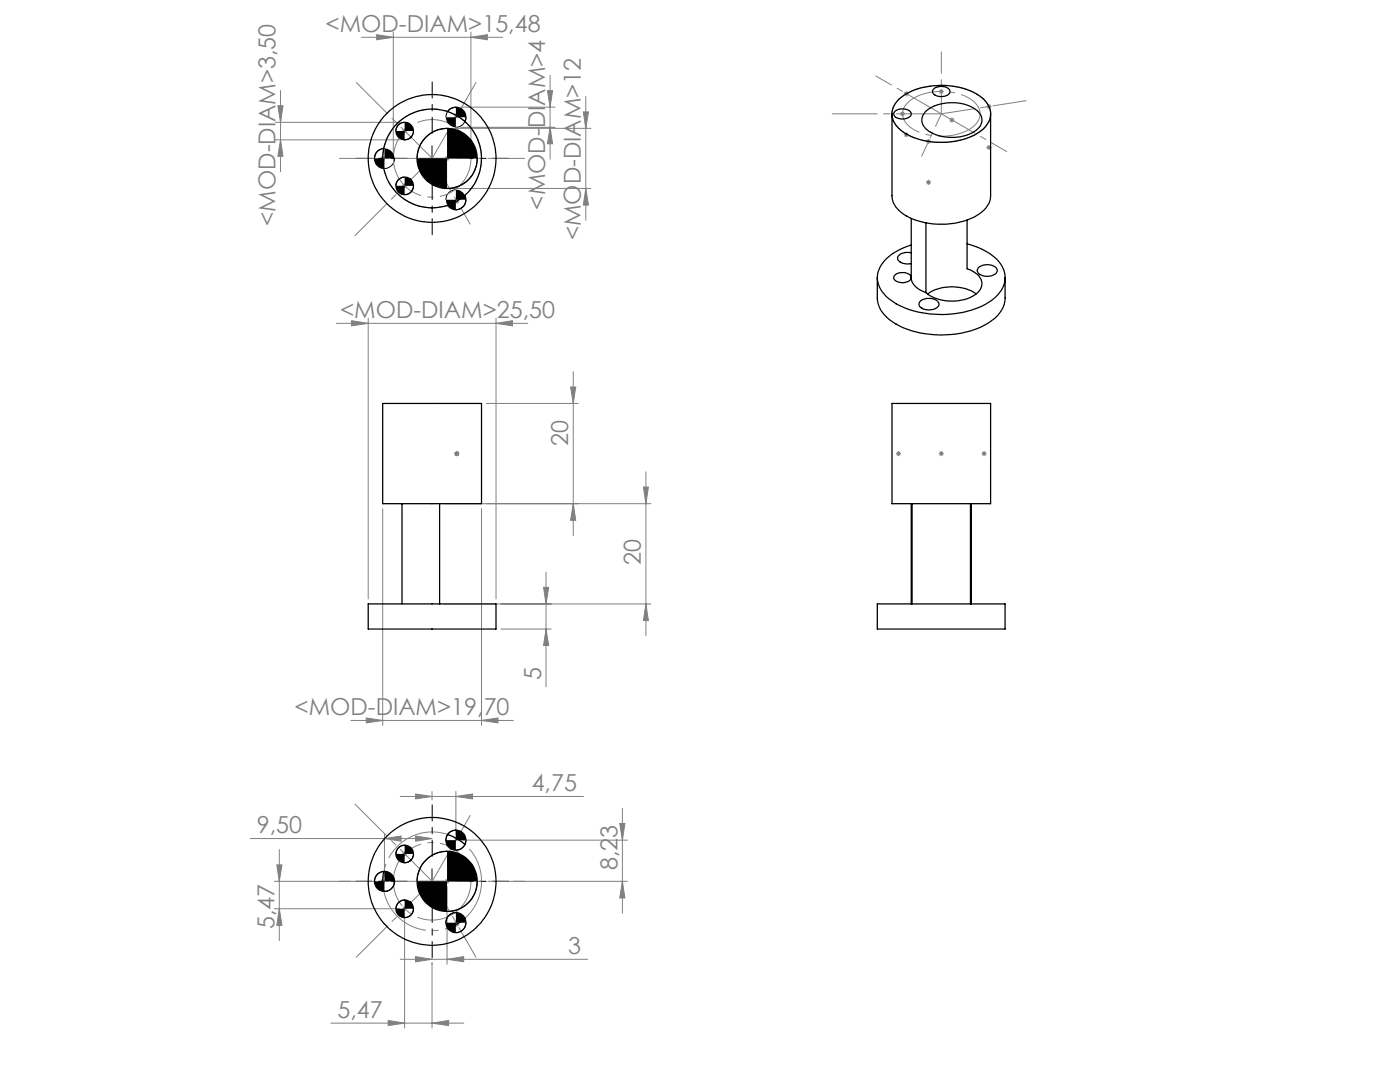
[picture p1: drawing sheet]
<svg xmlns="http://www.w3.org/2000/svg" width="279mm" height="216mm" viewBox="0 0 279 216" stroke-linecap="round" stroke-linejoin="round" font-family="sans-serif">
<g fill="none" stroke="#808080" stroke-width=".2">
<path d="M56 18.1v16.2M72.1 7.4h28.2M75.2 6.9l3.3 .5-3.3 .5zM78.5 6.4v24.2M94 7.4l3.3-.5v1zM94 6.4v24.2M109.3 18.1h1l-.5 3.3zM109.8 15v16.7M116.9 19.3v24.7M180.4 18.7h1M180.5 18.3l.7 .8M180.9 18.2v1"/>
<path d="M181.2 18.3l-.7 .8M187.4 18.3h.9M187.5 17.9l.7 .7M187.9 17.8v1M188.2 17.9l-.7 .7M55 24.4h24.8M55 27.9h24.8M55.5 21.1h1l-.5 3.3zM56 27.9l.5 3.3h-1zM75.9 31.6h1M76 31.3l.7 .7M76.4 31.1v1"/>
<path d="M76.7 31.3l-.7 .7M80.3 26.1h.9M80.3 37.1h.9M80.4 25.8l.7 .7M80.4 36.7l.7 .7M80.8 25.6v1M80.8 36.6v1M81.1 25.8l-.7 .7M81.1 36.7l-.7 .7M88.7 31.6h1M88.9 31.3l.7 .7M89.2 31.1v1"/>
<path d="M89.6 31.3l-.7 .7M90.2 25.6h27.7M90.2 37.6h27.7M90.7 23.1h1M90.8 22.7l.7 .8M90.8 39.8l.7 .7M91.2 22.6v1M91.2 39.7v.9M91.5 22.7l-.7 .8M91.5 39.8l-.7 .7M92 21.4h18.8M92 25.4h18.8"/>
<path d="M109.8 25.4l.5 3.3h-1zM116.4 22.3h1l-.5 3.3zM116.9 37.6l.5 3.3h-1zM179.6 22.7h1M179.7 22.4l.7 .7M180.1 22.2v1M180.4 26.9h1M180.4 22.4l-.7 .7M180.5 26.5l.7 .7M180.9 26.4v1M181.2 26.5l-.7 .7M184.8 28.2h1"/>
<path d="M184.8 36.4h1M185 27.9l.7 .7M185 36l.7 .8M185.3 27.7v1M185.3 35.9v1M185.7 27.9l-.7 .7M185.7 36l-.7 .8M189.5 24h1M189.6 23.6l.7 .7M190 23.5v.9M190.3 23.6l-.7 .7M196.8 21.3h1.1"/>
<path d="M196.8 29.4h1.1M197 20.9l.7 .7M197 29.1l.7 .7M197.4 20.7v1.1M197.4 28.9v1M197.7 20.9l-.7 .7M197.7 29.1l-.7 .7M90.7 40.1h1M67.1 64.5h38.2M70.2 64l3.3 .5-3.3 .5zM73.5 63.5v56M99 64.5l3.3-.5v1z"/>
<path d="M99 63.5v56M113.9 77.2h1l-.5 3.3zM114.4 74.2v32.7M90.7 90.5h1M90.8 90.2l.7 .7M91.2 90v1M91.5 90.2l-.7 .7M97.1 80.5h18.3M128.4 97.2h1l-.5 3.3zM128.9 94.2v32.7M178.8 90.5h1M179 90.2l.7 .7"/>
<path d="M179.3 90v1M179.7 90.2l-.7 .7M187.4 90.5h.9M187.5 90.2l.7 .7M187.9 90v1M188.2 90.2l-.7 .7M195.9 90.5h1M196 90.2l.7 .7M196.4 90v1M196.7 90.2l-.7 .7M76.4 101.5v43.2M88.7 100.5h41.2"/>
<path d="M96.1 101.5v43.2M108.5 117.2h1l-.5 3.3zM109 114.2v22.8M114.4 100.5l.5 3.3h-1zM88.7 120.5h41.2M100 125.5h10M109 125.5l.5 3.3h-1zM128.9 120.5l.5 3.3h-1zM70 143.8h32.4M73.1 143.3l3.3 .5-3.3 .5zM79.9 158.9h36.6M82.9 158.4l3.3 .5-3.3 .5z"/>
<path d="M86.2 157.9v1.7M91 158.9l3.3-.5v1zM91 157.9v8.8M96.1 143.8l3.3-.5v1zM49.9 167.3h36.3M54.8 175.9h15.2M55.2 172.6h1.1l-.6 3.3zM55.7 169.5v18.2M75.9 175.9h1M76 175.5l.7 .7M76.4 175.4v1M76.7 175.5l-.7 .7"/>
<path d="M76.7 167.3l3.3-.5v1.1zM76.7 166.3v8.6M80.3 170.4h.9M80.4 170l.7 .7M80.8 169.9v1M81.1 170l-.7 .7M82.9 166.8l3.3 .5-3.3 .6zM88.7 175.9h1M88.9 175.5l.7 .7M89.2 175.4v1M89.2 176.9v15.5M89.6 175.5l-.7 .7"/>
<path d="M90.7 167.4h1M90.8 167l.7 .7M91.2 166.8v1.1M91.5 167l-.7 .7M92 167.6h33.2M102.5 175.9h22.7M123.7 164.3h1l-.5 3.3zM124.2 175.9l.5 3.3h-1zM124.2 161.3v20.9M54.8 181.3h25M55.7 181.3l.6 3.3h-1.1zM79.9 191.4h37.4"/>
<path d="M80.3 181.3h.9M80.4 181l.7 .7M80.8 180.8v1.1M80.8 182.4v22.7M81.1 181l-.7 .7M82.9 190.9l3.3 .5-3.3 .5zM86.2 192.1v13M89.2 191.4l3.3-.5v1zM90.7 184.4h1M90.8 184l.7 .7M91.2 183.9v1M91.5 184l-.7 .7"/>
<path d="M66 204.2h26.6M77.5 203.6l3.3 .6-3.3 .4zM86.2 204.2l3.3-.6v1z"/>
</g>
<g fill="none" stroke="#000" stroke-width=".2">
<path d="M76.7 29.6a1.98 1.98 0 0 0-2 2M78.7 31.6a2.04 2.04 0 0 1-2 2M80.8 35.3a1.69 1.69 0 0 0-1.8 1.8M80.8 24.4a1.69 1.69 0 0 0-1.8 1.7M82.5 37.1a1.75 1.75 0 0 1-1.7 1.7M82.5 26.1a1.81 1.81 0 0 1-1.7 1.8M83.7 31.6h5M86.2 29.1v5M89.2 25.6a6.1 6.1 0 0 0-6 6M91 21.4a2.04 2.04 0 0 0-2 2M91 37.9a1.98 1.98 0 0 0-2 2M93 23.4a2.04 2.04 0 0 1-2 2"/>
<path d="M93 39.9a2.04 2.04 0 0 1-2 1.9M95.2 31.6a6 6 0 0 1-6 6M76.7 173.9a1.98 1.98 0 0 0-2 2M78.7 175.9a2.04 2.04 0 0 1-2 2M80.8 179.6a1.69 1.69 0 0 0-1.8 1.7M80.8 168.7a1.69 1.69 0 0 0-1.8 1.7M82.5 170.4a1.81 1.81 0 0 1-1.7 1.8M83.7 175.9h5M86.2 173.4v5M89.2 169.9a6.1 6.1 0 0 0-6 6M91 165.6a2.04 2.04 0 0 0-2 2M93 167.6a2.04 2.04 0 0 1-2 2.1"/>
<path d="M95.2 175.9a6 6 0 0 1-6 6M82.5 181.3a1.75 1.75 0 0 1-1.7 1.8M91 182.1a1.98 1.98 0 0 0-2 2M93 184.1a2.04 2.04 0 0 1-2 2"/>
</g>
<path d="M95.7 28.7a9.8 9.8 0 0 0-16.4-4 9.8 9.8 0 0 0 4.2 16.3 9.8 9.8 0 0 0 12.4-11.4l-.2-.9M95.7 178.7a9.8 9.8 0 0 1-16.4 4.1 9.8 9.8 0 0 1 4.2-16.4 9.8 9.8 0 0 1 12.4 11.5l-.2 .8" fill="none" stroke="#808080" stroke-width=".2" stroke-dasharray="15.2 1.3 1.3 1.3" stroke-dashoffset="5.3" stroke-linecap="butt"/>
<path d="M93.7 29.3a7.7 7.7 0 0 0-13-3.1 7.7 7.7 0 0 0 3.6 12.9 7.7 7.7 0 0 0 9.5-9.4l-.1-.4M93.7 178.1a7.7 7.7 0 0 1-13 3.1 7.7 7.7 0 0 1 3.6-12.8 7.7 7.7 0 0 1 9.5 9.3l-.1 .4" fill="none" stroke="#808080" stroke-width=".2" stroke-dasharray="15.2 1.3 1.3 1.3" stroke-dashoffset="2.4" stroke-linecap="butt"/>
<path d="M196.6 25.4a3.8 3.8 0 0 0-.8-6.1 14.8 14.8 0 0 0-15.8 0 4 4 0 0 0 .1 6.9 14.8 14.8 0 0 0 15.8-.2l.7-.6" fill="none" stroke="#808080" stroke-width=".2" stroke-dasharray="15.2 1.3 1.3 1.3" stroke-dashoffset="1.8" stroke-linecap="butt"/>
<path d="M194.7 24.8a3.1 3.1 0 0 0-.8-4.9 11.6 11.6 0 0 0-12.3 .2 3.1 3.1 0 0 0 .2 5.4 11.5 11.5 0 0 0 12.5-.3l.4-.4" fill="none" stroke="#808080" stroke-width=".2" stroke-dasharray="15.2 1.3 1.3 1.3" stroke-dashoffset="7.1" stroke-linecap="butt"/>
<path d="M81.3 31.6h-10.3M86.3 26.6v-10.2M86.3 36.6v10.3M91.3 31.6h10.2M81.3 175.9h-10.3M86.3 170.9v-10.3M91.3 175.9h10.2M86.3 180.9v10.2" fill="none" stroke="#000" stroke-width=".2" stroke-dasharray="15.2 1.3 1.3 1.3" stroke-dashoffset="12"/>
<path d="M86.3 31.6h18.4M86.3 31.6h-18.6M86.3 175.9h18.4M86.3 175.9h-18.6" fill="none" stroke="#808080" stroke-width=".2" stroke-dasharray="15.2 1.3 1.3 1.3" stroke-dashoffset="7.9"/>
<path d="M86.3 31.6l8.7-15.1M86.3 175.9l8.7 15.1" fill="none" stroke="#808080" stroke-width=".2" stroke-dasharray="15.2 1.3 1.3 1.3" stroke-dashoffset="8.4"/>
<path d="M86.3 31.6l7.5 13.1M187.9 22.7l-13.1-7.5M86.3 175.9l7.5-13.2" fill="none" stroke="#808080" stroke-width=".2" stroke-dasharray="15.2 1.3 1.3 1.3" stroke-dashoffset="7.6"/>
<path d="M86.3 31.6l-15.2-15.1M86.3 175.9l-15.2 15.1" fill="none" stroke="#808080" stroke-width=".2" stroke-dasharray="15.2 1.3 1.3 1.3" stroke-dashoffset="6.4"/>
<path d="M86.3 31.6l-15.4 15.4M187.9 22.7h-21.8M86.3 175.9l-15.4-15.4" fill="none" stroke="#808080" stroke-width=".2" stroke-dasharray="15.2 1.3 1.3 1.3" stroke-dashoffset="6.3"/>
<path d="M187.9 22.7l13 7.5" fill="none" stroke="#808080" stroke-width=".2" stroke-dasharray="15.2 1.3 1.3 1.3" stroke-dashoffset="7.5"/>
<path d="M187.9 22.7l16.9-2.6" fill="none" stroke="#808080" stroke-width=".2" stroke-dasharray="15.2 1.3 1.3 1.3" stroke-dashoffset="8.6"/>
<path d="M187.9 22.7l-4 8.5" fill="none" stroke="#808080" stroke-width=".2" stroke-dasharray="15.2 1.3 1.3 1.3" stroke-dashoffset="12.5"/>
<path d="M187.9 22.7v-12.3" fill="none" stroke="#808080" stroke-width=".2" stroke-dasharray="15.2 1.3 1.3 1.3" stroke-dashoffset="11"/>
<g fill="#808080">
<path d="M99 64.5l3.3-.5v1zM70.2 64l3.3 .5-3.3 .5zM96.1 143.8l3.3-.5v1zM73.1 143.3l3.3 .5-3.3 .5zM91 158.9l3.3-.5v1zM82.9 158.4l3.3 .5-3.3 .5zM89.2 191.4l3.3-.5v1zM82.9 190.9l3.3 .5-3.3 .5z"/>
<path d="M75.2 6.9l3.3 .5-3.3 .5zM94 7.4l3.3-.5v1zM76.7 167.3l3.3-.5v1.1zM82.9 166.8l3.3 .5-3.3 .6zM77.5 203.6l3.3 .6-3.3 .4zM86.2 204.2l3.3-.6v1z"/>
<path d="M114.4 100.5l.5 3.3h-1zM113.9 77.2h1l-.5 3.3zM128.9 120.5l.5 3.3h-1zM128.4 97.2h1l-.5 3.3zM109 125.5l.5 3.3h-1zM108.5 117.2h1l-.5 3.3zM55.7 181.3l.6 3.3h-1.1zM55.2 172.6h1.1l-.6 3.3z"/>
<path d="M116.4 22.3h1l-.5 3.3zM116.9 37.6l.5 3.3h-1zM109.3 18.1h1l-.5 3.3zM109.8 25.4l.5 3.3h-1zM55.5 21.1h1l-.5 3.3zM56 27.9l.5 3.3h-1zM123.7 164.3h1l-.5 3.3zM124.2 175.9l.5 3.3h-1z"/>
</g>
<g fill="#000">
<path d="M89 23.4a2.04 2.04 0 0 0 2 2v-2zM91 21.4v2h2a2.04 2.04 0 0 0-2-2zM89 39.9a2.04 2.04 0 0 0 2 1.9v-1.9zM91 37.9v2h2a2.04 2.04 0 0 0-2-2zM74.7 31.6a2.04 2.04 0 0 0 2 2v-2zM76.7 29.6v2h2a1.98 1.98 0 0 0-2-2zM83.2 31.6a6 6 0 0 0 6 6v-6zM89.2 25.6v6h6a6.1 6.1 0 0 0-6-6zM79 37.1a1.69 1.69 0 0 0 1.8 1.7v-1.7zM80.8 35.3v1.8h1.7a1.75 1.75 0 0 0-1.7-1.8zM79 26.1a1.75 1.75 0 0 0 1.8 1.8v-1.8zM80.8 24.4v1.7h1.7a1.75 1.75 0 0 0-1.7-1.7z"/>
<path d="M89 184.1a2.04 2.04 0 0 0 2 2v-2zM91 182.1v2h2a2.04 2.04 0 0 0-2-2zM89 167.6a2.04 2.04 0 0 0 2 2.1v-2.1zM91 165.6v2h2a2.04 2.04 0 0 0-2-2zM74.7 175.9a2.04 2.04 0 0 0 2 2v-2zM76.7 173.9v2h2a1.98 1.98 0 0 0-2-2zM83.2 175.9a6 6 0 0 0 6 6v-6zM89.2 169.9v6h6a6.1 6.1 0 0 0-6-6zM79 181.3a1.69 1.69 0 0 0 1.8 1.8v-1.8zM80.8 179.6v1.7h1.7a1.75 1.75 0 0 0-1.7-1.7zM79 170.4a1.75 1.75 0 0 0 1.8 1.8v-1.8zM80.8 168.7v1.7h1.7a1.75 1.75 0 0 0-1.7-1.7z"/>
</g>
<g fill="none" stroke="#000" stroke-width=".25">
<path d="M179.4 19.8a13.9 13.9 0 0 1 11.5-2.5 8.7 8.7 0 0 1 6.5 4 3.9 3.9 0 0 1-1.7 4.8 14.6 14.6 0 0 1-11.7 1.9 8 8 0 0 1-5.8-4 3.9 3.9 0 0 1 1.2-4.2zM186.3 17.8a2.33 2.33 0 0 1 3.2 .2 1.31 1.31 0 0 1-1.7 1.3 1.4 1.4 0 0 1-1.7-1.2zM76.6 29.6a2 2 0 0 0-1.9 2 2 2 0 0 0 1.9 2M81.9 35.7l.2 .3M82.1 27.3l-.2 .2M89.3 22.3a2 2 0 0 1 2.7-.7 2 2 0 0 1 .8 2.7M92.8 39a2 2 0 0 1-.8 2.6 2 2 0 0 1-2.7-.6M178 22.7v16.4a5 5 0 0 0 3.3 4.2 15.4 15.4 0 0 0 14-.5 4.6 4.6 0 0 0 2.4-3.7v-16.4M178.6 22.2a2.48 2.48 0 0 1 3.2 .3 1.35 1.35 0 0 1-1.7 1.2 1.41 1.41 0 0 1-1.7-1.1zM184.7 22.2a8.7 8.7 0 0 1 10.5 .1 2.32 2.32 0 0 1-.4 3.7 8.9 8.9 0 0 1-10-.2 2.31 2.31 0 0 1-.1-3.6zM175.1 55.4v4.1a6.2 6.2 0 0 0 3.7 5.2 19.6 19.6 0 0 0 18.4-.2 6.1 6.1 0 0 0 3.4-5v-4.1M181.9 55.5a3.7 3.7 0 0 0 2.9 2.9"/>
<path d="M181.9 43.6v11.9M181.9 50.4h-.1a2.25 2.25 0 0 0-2.7 1 1.75 1.75 0 0 0 2.2 1.3l.6-.1M181.9 55.3a2.18 2.18 0 0 0-3.4-.3 .83 .83 0 0 0 0 .8 .83 .83 0 0 0 .8 .5 2.15 2.15 0 0 0 2.6-.8M184.8 44.5v13.9M185.1 58.7a8.8 8.8 0 0 1 9.7 0M193 43.9v9.7a3.6 3.6 0 0 1 3 3.1 3.7 3.7 0 0 1-3.1 3 8.8 8.8 0 0 1-8.1-1.3M193 48.6a11.3 11.3 0 0 1 7 4.5 4.9 4.9 0 0 1-1.5 6.3 17.7 17.7 0 0 1-12.9 3.3 13.8 13.8 0 0 1-9.5-4.5 4.8 4.8 0 0 1 .9-6.7 12.8 12.8 0 0 1 4.9-2.6M195.3 53.4a2.65 2.65 0 0 1 3.7 .3 1.17 1.17 0 0 1-1.3 1.4 2.28 2.28 0 0 1-2.7-1.1zM183.6 60.1a2.74 2.74 0 0 1 3.8 .3 1.31 1.31 0 0 1-1.6 1.4 1.98 1.98 0 0 1-2.4-1zM76.4 80.5h19.7v20h-19.7zM178 80.5h19.7v20h-19.7zM80.2 100.5v20"/>
<path d="M87.7 100.5v20M181.9 100.5v20M182 100.5v20M193.7 100.5v20M193.9 100.5v20M73.5 120.5h25.5v5h-25.5zM175.1 120.5h25.5v5h-25.5zM76.6 173.9l-.2 2.1 .2 1.9M81.9 180l.2 .2M82.1 171.5l-.2 .2M89.3 166.5l1.7 .8 1.8 1.2M92.8 183.2l-1.5 1.1-2 .9"/>
<circle cx="80.8" cy="26.2" r="1.75"/>
<circle cx="80.8" cy="37.1" r="1.75"/>
<circle cx="86.2" cy="31.6" r="9.8"/>
<circle cx="86.2" cy="31.6" r="12.8"/>
<circle cx="89.2" cy="31.6" r="6"/>
<circle cx="76.7" cy="175.9" r="2"/>
<circle cx="80.8" cy="170.4" r="1.74"/>
<circle cx="86.2" cy="175.9" r="12.7"/>
<circle cx="89.2" cy="175.9" r="6"/>
<circle cx="91" cy="167.6" r="2.02"/>
<circle cx="80.8" cy="181.3" r="1.75"/>
<circle cx="91" cy="184.1" r="2"/>
</g>
<g font-size="4.7" fill="#808080">
<text x="65" y="6.4">&lt;MOD-DIAM&gt;15,48</text>
<text x="108.8" y="41.8" transform="rotate(-90 108.8 41.8)">&lt;MOD-DIAM&gt;4</text>
<text x="55" y="45" transform="rotate(-90 55 45)">&lt;MOD-DIAM&gt;3,50</text>
<text x="115.9" y="48" transform="rotate(-90 115.9 48)">&lt;MOD-DIAM&gt;12</text>
<text x="67.9" y="63.5">&lt;MOD-DIAM&gt;25,50</text>
<text x="113.4" y="89" transform="rotate(-90 113.4 89)">20</text>
<text x="127.9" y="112.6" transform="rotate(-90 127.9 112.6)">20</text>
<text x="108" y="135.7" transform="rotate(-90 108 135.7)">5</text>
<text x="58.8" y="142.7">&lt;MOD-DIAM&gt;19,70</text>
<text x="106.1" y="157.9">4,75</text>
<text x="51.2" y="166.3">9,50</text>
<text x="123.2" y="173.7" transform="rotate(-90 123.2 173.7)">8,23</text>
<text x="54.8" y="185.4" transform="rotate(-90 54.8 185.4)">5,47</text>
<text x="113.4" y="190.4">3</text>
<text x="67.3" y="203.1">5,47</text>
</g>
</svg>
